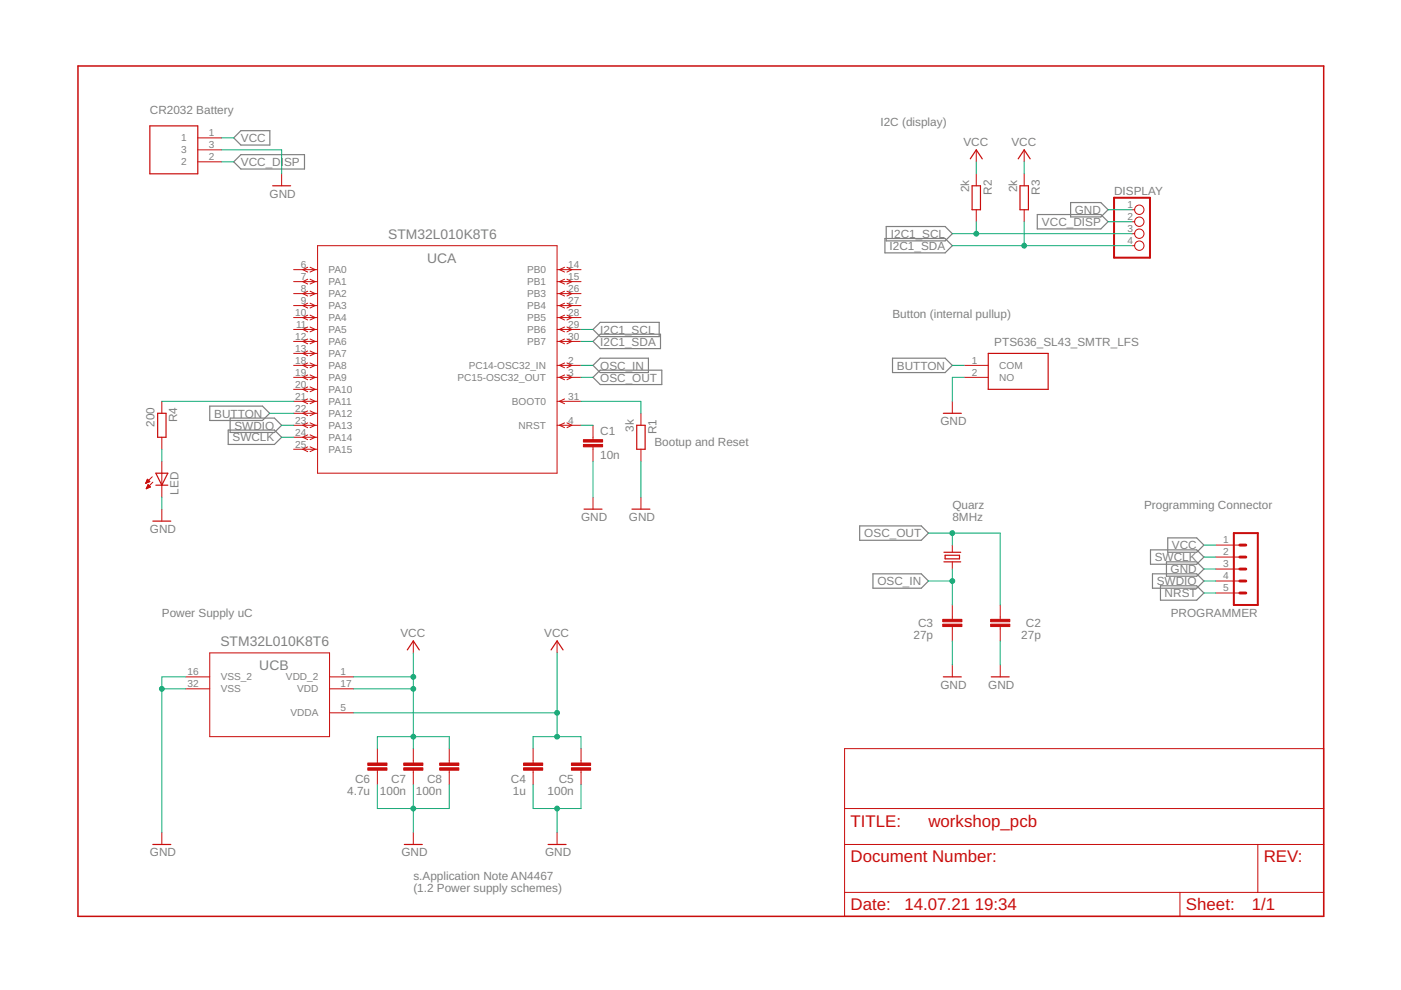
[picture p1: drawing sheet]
<svg xmlns="http://www.w3.org/2000/svg" width="297mm" height="210mm" viewBox="0 0 297 210" stroke-linecap="round" stroke-linejoin="round" font-family="sans-serif">
<g fill="none" stroke="#808080" stroke-width=".25">
<path d="M49.6 29.2l1.5-1.5h6.1v3.1h-6.1zM49.6 34.3l1.5-1.5h13.5v3h-13.5zM187.6 50.6h12.8l1.5 1.5-1.5 1.5h-12.8zM187.9 48h12.5l1.5 1.6-1.5 1.5h-12.5zM219.9 45.5h13.5l1.5 1.5-1.5 1.5h-13.5zM227 42.9h6.4l1.5 1.6-1.5 1.5h-6.4zM125.7 77.5l1.6-1.6h10.2v3.1h-10.2zM125.7 69.8l1.6-1.5h12.5v3.1h-12.5zM125.7 72.4l1.6-1.5h12.7v3h-12.7zM189.2 75.9h11.2l1.5 1.6-1.5 1.5h-11.2zM44.5 86.1h11.1l1.6 1.5-1.6 1.6h-11.1zM48.4 91.2h9.8l1.5 1.5-1.5 1.5h-9.8z"/>
<path d="M48.8 88.6h9.4l1.5 1.6-1.5 1.5h-9.4zM125.7 80l1.6-1.5h13v3h-13zM182.3 111.5h13l1.5 1.5-1.5 1.6h-13zM243.9 116.6h9.8l1.5 1.5-1.5 1.5h-9.8zM247.3 119.1h6.4l1.5 1.5-1.5 1.6h-6.4zM247.6 114h6.1l1.5 1.6-1.5 1.5h-6.1zM185.1 121.7h10.2l1.5 1.5-1.5 1.5h-10.2zM244.3 121.7h9.4l1.5 1.5-1.5 1.5h-9.4zM246 124.2h7.7l1.5 1.5-1.5 1.6h-7.7z"/>
</g>
<g fill="none" stroke="#c90d0c" stroke-width=".21">
<path d="M41.9 29.2h5.1M41.9 34.3h5.1M41.9 31.8h5.1M59.7 36.9v2.5M207 31.8v2.5M207 36.9v2.5M217.1 31.8v2.5M217.1 36.9v2.5M62.3 57.2h5M62.3 59.7h5M65.2 56.7l-1 .5 1 .5M65.2 59.2l-1 .5 1 .5"/>
<path d="M65.7 56.7l1.1 .5-1.1 .5M65.7 59.2l1.1 .5-1.1 .5M67.3 52.1h50.8v48.2h-50.8zM118.1 57.2h5.1M118.1 59.7h5.1M119.7 56.7l-1.1 .5 1.1 .5M119.7 59.2l-1.1 .5 1.1 .5M120.2 56.7l1 .5-1 .5M120.2 59.2l1 .5-1 .5M207 44.5v2.5M217.1 44.5v2.5M240 52.1h.6"/>
<path d="M240 44.5h.6M240 47h.6M240 49.6h.6M62.3 62.3h5M62.3 64.8h5M62.3 67.3h5M62.3 69.8h5M62.3 72.4h5M62.3 74.9h5M62.3 77.5h5M65.2 61.7l-1 .6 1 .5M65.2 64.3l-1 .5 1 .5"/>
<path d="M65.2 66.8l-1 .5 1 .5M65.2 69.3l-1 .5 1 .6M65.2 71.9l-1 .5 1 .5M65.2 74.4l-1 .5 1 .5M65.2 77l-1 .5 1 .5M65.2 79.5l-1 .5 1 .5M65.7 61.7l1.1 .6-1.1 .5M65.7 64.3l1.1 .5-1.1 .5M65.7 66.8l1.1 .5-1.1 .5M65.7 69.3l1.1 .5-1.1 .6M65.7 71.9l1.1 .5-1.1 .5M65.7 74.4l1.1 .5-1.1 .5"/>
<path d="M65.7 77l1.1 .5-1.1 .5M65.7 79.5l1.1 .5-1.1 .5M118.1 62.3h5.1M118.1 64.8h5.1M118.1 67.3h5.1M118.1 69.8h5.1M118.1 72.4h5.1M118.1 77.5h5.1M119.7 61.7l-1.1 .6 1.1 .5M119.7 64.3l-1.1 .5 1.1 .5M119.7 66.8l-1.1 .5 1.1 .5M119.7 69.3l-1.1 .5 1.1 .6"/>
<path d="M119.7 71.9l-1.1 .5 1.1 .5M119.7 77l-1.1 .5 1.1 .5M119.7 79.5l-1.1 .5 1.1 .5M120.2 61.7l1 .6-1 .5M120.2 64.3l1 .5-1 .5M120.2 66.8l1 .5-1 .5M120.2 69.3l1 .5-1 .6M120.2 71.9l1 .5-1 .5M120.2 77l1 .5-1 .5M120.2 79.5l1 .5-1 .5M204.4 77.5h5.1M34.3 85.1v2.5"/>
<path d="M34.3 92.7v2.5M34.3 97.8v7.6M62.3 80h5M62.3 82.5h5M62.3 85.1h5M62.3 87.6h5M62.3 90.2h5M62.3 92.7h5M62.3 95.2h5M65.2 82l-1 .5 1 .6M65.2 84.6l-1 .5 1 .5M65.2 87.1l-1 .5 1 .5"/>
<path d="M65.2 89.7l-1 .5 1 .5M65.2 92.2l-1 .5 1 .5M65.2 94.7l-1 .5 1 .6M65.7 82l1.1 .5-1.1 .6M65.7 84.6l1.1 .5-1.1 .5M65.7 87.1l1.1 .5-1.1 .5M65.7 89.7l1.1 .5-1.1 .5M65.7 92.2l1.1 .5-1.1 .5M65.7 94.7l1.1 .5-1.1 .6M118.1 80h5.1M118.1 85.1h5.1M118.1 90.2h5.1"/>
<path d="M119.7 84.6l-1.1 .5 1.1 .5M119.7 89.7l-1.1 .5 1.1 .5M120.2 89.7l1 .5-1 .5M125.7 90.2v3M125.7 94.7v3.1M135.9 87.6v2.6M135.9 95.2v2.6M201.9 85.1v2.5M204.4 80h5.1M30.9 102.4h.2M31 102.3h.4M31 102.2h.7"/>
<path d="M31 103.6h.1M31.1 102h.6M31.1 103.5h.3M31.1 101.9h.5M31.1 103.4h.6M31.2 101.8h.2M31.2 103.2h.7M31.2 101.7h.1M31.2 103.1h.5M31.3 101.6l.5 .5-.9 .4zM31.3 103h.3M31.3 102.9h.2"/>
<path d="M31.4 102.7l.5 .6-.9 .3zM32.3 101.1l-1.4 1.4M32.4 102.2l-1.4 1.4M34.3 107.9v2.6M125.7 105.4v2.5M135.9 105.4v2.5M201.9 115.6v1.5M201.9 119.1v1.5M257.8 115.6h5.1M257.8 118.1h5.1M44.5 138.4h25.4v17.8h-25.4zM87.6 135.9v2.5"/>
<path d="M118.1 135.9v2.5M201.9 128.3v3M201.9 132.8v3.1M212.1 128.3v3M212.1 132.8v3.1M257.8 120.6h5.1M257.8 123.2h5.1M257.8 125.7h5.1M39.4 143.5h5.1M39.4 146h5.1M69.9 143.5h5.1M69.9 146h5.1"/>
<path d="M69.9 151.1h5.1M80 158.7v3.1M87.6 158.7v3.1M95.2 158.7v3.1M113 158.7v3.1M123.2 158.7v3.1M179.1 158.7h101.5v35.6h-101.5zM201.9 141v2.5M212.1 141v2.5M34.3 176.5v2.5M80 163.3v3M87.6 163.3v3"/>
<path d="M87.6 176.5v2.5M95.2 163.3v3M113 163.3v3M118.1 176.5v2.5M123.2 163.3v3M179.1 179h101.5M179.1 171.4h101.5M266.7 179v10.2M179.1 189.2h101.5M250.2 189.2v5.1"/>
<circle cx="241.6" cy="44.5" r=".99"/>
<circle cx="241.6" cy="49.6" r=".99"/>
<circle cx="241.6" cy="52.1" r=".99"/>
<circle cx="241.6" cy="47" r=".99"/>
</g>
<g fill="none" stroke="#c90d0c" stroke-width=".25">
<path d="M31.8 26.7h10.1v10.2h-10.1zM57.8 39.4h3.8M205.7 33.7l1.3-1.9 1.3 1.9M206.1 39.4h1.8v5.1h-1.8zM215.9 33.7l1.2-1.9 1.3 1.9M216.3 39.4h1.7v5.1h-1.7zM209.5 74.9h12.7v7.6h-12.7zM33.4 87.6h1.8v5.1h-1.8zM135 90.2h1.8v5h-1.8zM200 87.6h3.8M32.4 110.5h3.8M33 100.3h2.6l-1.3 2.6z"/>
<path d="M33 102.9h2.6M123.8 107.9h3.8M134 107.9h3.8M200.1 119.1h3.6M200.1 117.1h3.6M200.4 117.7h3v.8h-3zM86.4 137.8l1.2-1.9 1.3 1.9M116.8 137.8l1.3-1.9 1.3 1.9M200 143.5h3.8M210.2 143.5h3.8M32.4 179h3.8M85.7 179h3.8"/>
<path d="M116.2 179h3.8"/>
</g>
<g fill="#c90d0c" stroke="#c90d0c" stroke-width=".21">
<path d="M123.7 94.2h4.1v.5h-4.1z"/>
<path d="M123.7 93.2h4.1v.5h-4.1z"/>
<path d="M210 131.3h4.1v.5h-4.1z"/>
<path d="M210 132.3h4.1v.5h-4.1z"/>
<path d="M199.9 131.3h4v.5h-4z"/>
<path d="M199.9 132.3h4v.5h-4z"/>
<path d="M111 161.8h4.1v.5h-4.1z"/>
<path d="M111 162.8h4.1v.5h-4.1z"/>
<path d="M121.2 161.8h4v.5h-4z"/>
<path d="M121.2 162.8h4v.5h-4z"/>
<path d="M78 161.8h4v.5h-4z"/>
<path d="M78 162.8h4v.5h-4z"/>
<path d="M85.6 161.8h4.1v.5h-4.1z"/>
<path d="M85.6 162.8h4.1v.5h-4.1z"/>
<path d="M93.2 161.8h4.1v.5h-4.1z"/>
<path d="M93.2 162.8h4.1v.5h-4.1z"/>
</g>
<path d="M236.2 41.9h7.6v12.7h-7.6zM261.6 113h5.1v15.3h-5.1z" fill="none" stroke="#c90d0c" stroke-width=".42"/>
<path d="M262.9 118.1h1.2M262.9 115.6h1.2M262.9 120.6h1.2M262.9 125.7h1.2M262.9 123.2h1.2" fill="none" stroke="#c90d0c" stroke-width=".61"/>
<path d="M16.5 14h264.1v180.3h-264.1z" fill="none" stroke="#c90d0c" stroke-width=".32"/>
<g fill="none" stroke="#0dab76" stroke-width=".21">
<path d="M47 31.8h12.7v5.1M47 29.2h2.6M47 34.3h2.6M207 34.3v2.6M217.1 34.3v2.6M201.9 49.6h38.1M201.9 52.1h38.1M207 47v2.6M217.1 47v5.1M234.9 44.5h5.1M234.9 47h5.1M123.2 77.5h2.5"/>
<path d="M123.2 69.8h2.5M123.2 72.4h2.5M201.9 77.5h2.5M34.3 95.2v2.6M34.3 85.1h28M57.2 87.6h5.1M59.7 92.7h2.6M59.7 90.2h2.6M123.2 85.1h12.7v2.5M123.2 80h2.5M123.2 90.2h2.5M125.7 97.8v7.6"/>
<path d="M135.9 97.8v7.6M204.4 80h-2.5v5.1M34.3 105.4v2.5M196.8 113h15.3v15.3M201.9 113v2.6M255.2 115.6h2.6M255.2 118.1h2.6M87.6 138.4v20.3M118.1 138.4v17.8M196.8 123.2h5.1M201.9 120.6v7.7M201.9 135.9v5.1"/>
<path d="M212.1 135.9v5.1M255.2 120.6h2.6M255.2 123.2h2.6M255.2 125.7h2.6M34.3 146h5.1M39.4 143.5h-5.1v33M75 143.5h12.6M75 146h12.6M75 151.1h43.1M80 158.7v-2.5h15.2v2.5M113 158.7v-2.5h10.2v2.5M80 166.3v5.1h15.2v-5.1"/>
<path d="M87.6 166.3v10.2M113 166.3v5.1h10.2v-5.1M118.1 171.4v5.1"/>
</g>
<g fill="#0dab76" stroke="#0dab76" stroke-width=".21">
<circle cx="34.3" cy="146" r=".51"/>
<circle cx="118.1" cy="171.4" r=".51"/>
<circle cx="87.6" cy="171.4" r=".51"/>
<circle cx="201.9" cy="123.2" r=".51"/>
<circle cx="201.9" cy="113" r=".51"/>
<circle cx="118.1" cy="156.2" r=".51"/>
<circle cx="118.1" cy="151.1" r=".51"/>
<circle cx="87.6" cy="156.2" r=".51"/>
<circle cx="87.6" cy="143.5" r=".51"/>
<circle cx="87.6" cy="146" r=".51"/>
<circle cx="207" cy="49.6" r=".51"/>
<circle cx="217.1" cy="52.1" r=".51"/>
</g>
<g font-size="3.6" fill="#c90d0c">
<text x="180.3" y="175.2">TITLE:</text>
<text x="196.8" y="175.2">workshop_pcb</text>
<text x="180.3" y="182.9">Document Number:</text>
<text x="267.9" y="182.9">REV:</text>
<text x="180.3" y="193">Date:</text>
<text x="191.8" y="193">14.07.21</text>
<text x="206.7" y="193">19:34</text>
<text x="251.4" y="193">Sheet:</text>
<text x="265.4" y="193">1/1</text>
</g>
<g font-size="2.9" fill="#808080">
<text x="82.3" y="50.6">STM32L010K8T6</text>
<text x="90.5" y="55.7">UCA</text>
<text x="46.7" y="136.9">STM32L010K8T6</text>
<text x="55" y="142">UCB</text>
</g>
<g font-size="2.5" fill="#808080">
<text x="31.8" y="24.2">CR2032 Battery</text>
<text x="186.7" y="26.7">I2C (display)</text>
<text x="51.1" y="30.1">VCC</text>
<text x="51.1" y="35.2">VCC_DI</text>
<text x="60.2" y="35.2">SP</text>
<text x="204.3" y="31">VCC</text>
<text x="214.4" y="31">VCC</text>
<text x="57.2" y="41.9">GND</text>
<text x="205.5" y="40.8" transform="rotate(-90 205.5 40.8)">2k</text>
<text x="210.3" y="41.3" transform="rotate(-90 210.3 41.3)">R2</text>
<text x="215.6" y="40.8" transform="rotate(-90 215.6 40.8)">2k</text>
<text x="220.4" y="41.3" transform="rotate(-90 220.4 41.3)">R3</text>
<text x="236.2" y="41.3">DISPLAY</text>
<text x="220.9" y="47.9">VCC_DISP</text>
<text x="227.9" y="45.4">GND</text>
<text x="188.6" y="53">I2C1_SDA</text>
<text x="188.9" y="50.4">I2C1_SCL</text>
<text x="127.3" y="70.7">I2C1_SCL</text>
<text x="189.2" y="67.3">Button (internal pullup)</text>
<text x="127.3" y="73.3">I2C1_SDA</text>
<text x="210.8" y="73.3">PTS636_SL43_SMTR_LFS</text>
<text x="127.3" y="78.4">OSC_IN</text>
<text x="127.3" y="80.9">OSC_OUT</text>
<text x="190.2" y="78.4">BUTTON</text>
<text x="37.6" y="89.6" transform="rotate(-90 37.6 89.6)">R4</text>
<text x="45.4" y="88.5">BUTTON</text>
<text x="32.8" y="90.5" transform="rotate(-90 32.8 90.5)">200</text>
<text x="49.3" y="93.6">SWCLK</text>
<text x="49.7" y="91.1">SWDIO</text>
<text x="127.3" y="92.3">C1</text>
<text x="134.4" y="91.6" transform="rotate(-90 134.4 91.6)">3k</text>
<text x="138.7" y="94.5">Bootup and Reset</text>
<text x="139.2" y="92.1" transform="rotate(-90 139.2 92.1)">R1</text>
<text x="199.4" y="90.2">GND</text>
<text x="127.3" y="97.4">10n</text>
<text x="37.9" y="104.9" transform="rotate(-90 37.9 104.9)">LED</text>
<text x="201.9" y="108">Quarz</text>
<text x="242.6" y="108">Programming Connector</text>
<text x="31.8" y="113">GND</text>
<text x="123.2" y="110.5">GND</text>
<text x="133.4" y="110.5">GND</text>
<text x="183.3" y="113.9">OSC_OUT</text>
<text x="201.9" y="110.5">8MHz</text>
<text x="244.8" y="119">SWCLK</text>
<text x="248.5" y="116.5">VCC</text>
<text x="186" y="124.1">OSC_IN</text>
<text x="245.3" y="124.1">SWDIO</text>
<text x="248.2" y="121.5">GND</text>
<text x="34.3" y="130.8">Power Supply uC</text>
<text x="246.9" y="126.6">NRST</text>
<text x="248.2" y="130.8">PROGRAMMER</text>
<text x="84.9" y="135.1">VCC</text>
<text x="115.4" y="135.1">VCC</text>
<text x="193.7" y="135.5">27p</text>
<text x="194.7" y="133">C3</text>
<text x="216.5" y="135.5">27p</text>
<text x="217.5" y="133">C2</text>
<text x="199.4" y="146">GND</text>
<text x="209.5" y="146">GND</text>
<text x="75.3" y="166">C6</text>
<text x="82.9" y="166">C7</text>
<text x="90.5" y="166">C8</text>
<text x="108.3" y="166">C4</text>
<text x="118.5" y="166">C5</text>
<text x="73.6" y="168.5">4.7u</text>
<text x="80.5" y="168.5">100n</text>
<text x="88.2" y="168.5">100n</text>
<text x="108.7" y="168.5">1u</text>
<text x="116.1" y="168.5">100n</text>
<text x="31.8" y="181.6">GND</text>
<text x="85.1" y="181.6">GND</text>
<text x="115.6" y="181.6">GND</text>
<text x="87.6" y="186.5">s.Application Note AN4467</text>
<text x="87.6" y="189.2">(1.2 Power supply schemes)</text>
</g>
<g font-size="2.1" fill="#808080">
<text x="38.4" y="30">1</text>
<text x="44.3" y="28.9">1</text>
<text x="38.4" y="35.1">2</text>
<text x="38.4" y="32.5">3</text>
<text x="44.3" y="34">2</text>
<text x="44.3" y="31.4">3</text>
<text x="239" y="44.1">1</text>
<text x="239" y="46.7">2</text>
<text x="239" y="49.2">3</text>
<text x="239" y="51.7">4</text>
<text x="63.8" y="56.8">6</text>
<text x="63.8" y="59.3">7</text>
<text x="69.7" y="57.9">PA0</text>
<text x="111.7" y="57.9">PB0</text>
<text x="120.4" y="56.8">14</text>
<text x="120.4" y="59.3">15</text>
<text x="63.8" y="61.9">8</text>
<text x="63.8" y="64.4">9</text>
<text x="69.7" y="60.5">PA1</text>
<text x="69.7" y="63">PA2</text>
<text x="69.7" y="65.5">PA3</text>
<text x="111.7" y="60.5">PB1</text>
<text x="111.7" y="63">PB3</text>
<text x="111.7" y="65.5">PB4</text>
<text x="120.4" y="61.9">26</text>
<text x="120.4" y="64.4">27</text>
<text x="62.6" y="67">10</text>
<text x="62.8" y="69.5">11</text>
<text x="69.7" y="68.1">PA4</text>
<text x="69.7" y="70.6">PA5</text>
<text x="111.7" y="68.1">PB5</text>
<text x="111.7" y="70.6">PB6</text>
<text x="120.4" y="67">28</text>
<text x="120.4" y="69.5">29</text>
<text x="62.6" y="72">12</text>
<text x="62.6" y="74.6">13</text>
<text x="62.6" y="77.1">18</text>
<text x="69.7" y="73.2">PA6</text>
<text x="69.7" y="75.7">PA7</text>
<text x="111.7" y="73.2">PB7</text>
<text x="120.4" y="72">30</text>
<text x="120.4" y="77.1">2</text>
<text x="206" y="77.1">1</text>
<text x="62.6" y="79.7">19</text>
<text x="62.6" y="82.2">20</text>
<text x="69.7" y="78.2">PA8</text>
<text x="69.7" y="80.8">PA9</text>
<text x="69.7" y="83.3">PA10</text>
<text x="97" y="80.8">PC15-OSC32_OUT</text>
<text x="99.4" y="78.2">PC14-OSC32_IN</text>
<text x="120.4" y="79.7">3</text>
<text x="206" y="79.7">2</text>
<text x="211.9" y="78.2">COM</text>
<text x="211.9" y="80.8">NO</text>
<text x="62.6" y="84.7">21</text>
<text x="62.6" y="87.3">22</text>
<text x="62.6" y="89.8">23</text>
<text x="69.7" y="85.9">PA11</text>
<text x="69.7" y="88.4">PA12</text>
<text x="108.5" y="85.9">BOOT0</text>
<text x="120.4" y="84.7">31</text>
<text x="120.4" y="89.8">4</text>
<text x="62.6" y="92.4">24</text>
<text x="62.6" y="94.9">25</text>
<text x="69.7" y="90.9">PA13</text>
<text x="69.7" y="93.5">PA14</text>
<text x="110" y="90.9">NRST</text>
<text x="69.7" y="96">PA15</text>
<text x="259.3" y="115.2">1</text>
<text x="259.3" y="117.8">2</text>
<text x="259.3" y="120.3">3</text>
<text x="259.3" y="122.8">4</text>
<text x="259.3" y="125.4">5</text>
<text x="39.8" y="143.1">16</text>
<text x="72.2" y="143.1">1</text>
<text x="39.8" y="145.7">32</text>
<text x="46.8" y="144.3">VSS_2</text>
<text x="46.8" y="146.8">VSS</text>
<text x="60.6" y="144.3">VDD_2</text>
<text x="63" y="146.8">VDD</text>
<text x="72.2" y="145.7">17</text>
<text x="61.6" y="151.9">VDDA</text>
<text x="72.2" y="150.8">5</text>
</g>
</svg>
